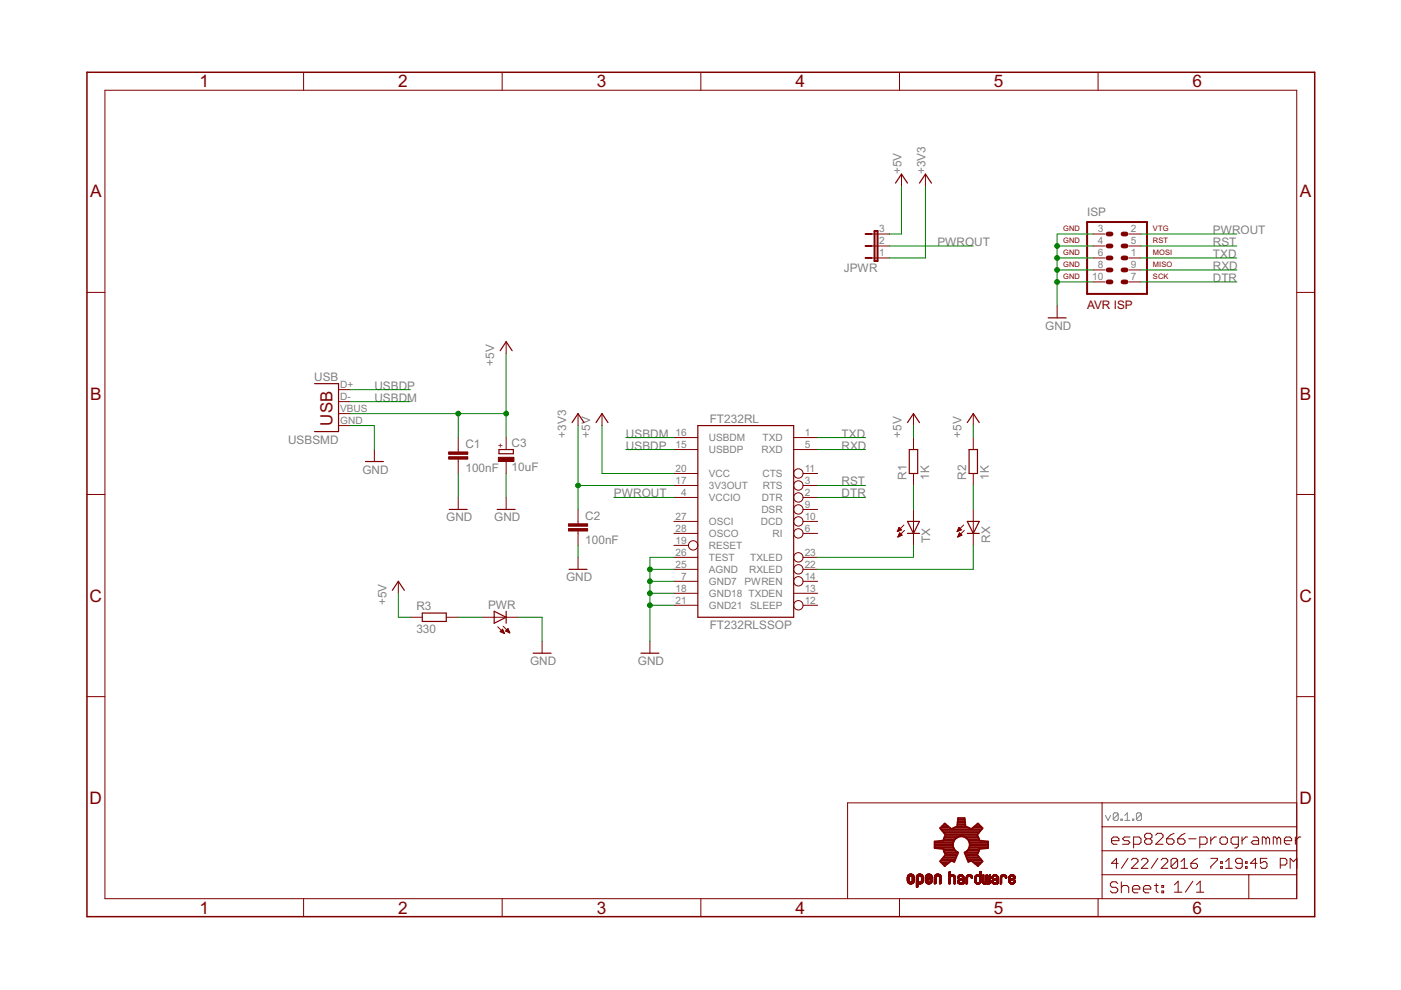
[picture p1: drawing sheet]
<svg xmlns="http://www.w3.org/2000/svg" width="297mm" height="210mm" viewBox="0 0 297 210" stroke-linecap="round" stroke-linejoin="round" font-family="sans-serif">
<path d="M234.4 172.9l.5 1 .6-1M237.1 172.6l-.3-.3h-.5l-.3 .3v1.1M237.1 172.6v1.1l-.3 .2h-.5l-.3-.2M237.1 172.6l-1.1 1.1M237.7 173.7h.2v.2h-.2zM238.5 173.9h1M238.5 172.9l.5-.6v1.6M240.1 173.7h.3v.2h-.3zM242 172.6l-.3-.3h-.5l-.3 .3v1.1M242 172.6v1.1l-.3 .2h-.5l-.3-.2M242 172.6l-1.1 1.1" fill="none" stroke="#808080" stroke-width=".21"/>
<g fill="none" stroke="#800000" stroke-width=".25">
<path d="M189.9 38.8l1.2-1.9 1.3 1.9M194.9 38.8l1.3-1.9 1.3 1.9M106 74.4l1.3-1.9 1.3 1.9M222.2 67.4h3.8M66.7 81.3h5.1v10.2h-5.1M77.5 97.9h3.8M105.8 95.3h3v.9h-3zM121.3 89.6l1.3-1.9 1.2 1.9M126.4 89.6l1.2-1.9 1.3 1.9M148 90.2h20.3v40.7h-20.3zM192.4 89.6l1.3-1.9 1.2 1.9M192.8 95.3h1.8v5.1h-1.8z"/>
<path d="M205.1 89.6l1.3-1.9 1.2 1.9M205.5 95.3h1.7v5.1h-1.7zM95.2 108h3.9M105.4 108h3.8M192.4 110.6h2.5l-1.2 2.5zM192.4 113.1h2.5M205.1 113.1h2.5M205.1 110.6h2.5l-1.2 2.5zM83.2 125.2l1.3-1.9 1.2 1.9M89.5 130h5.1v1.8h-5.1zM104.8 129.6l2.5 1.3-2.5 1.2zM107.3 129.6v2.5"/>
<path d="M113 138.5h3.8M120.6 120.7h3.9M135.9 138.5h3.8"/>
</g>
<g fill="none" stroke="#800000" stroke-width=".21">
<path d="M22.2 19.1h252.7v171.4h-252.7zM64.4 15.3v3.8M106.5 15.3v3.8M148.6 15.3v3.8M190.7 15.3v3.8M232.8 15.3v3.8M191.1 36.9v2.6M196.2 36.9v2.6M184.8 54.7h3.8M184.8 49.6h3.8M184.8 52.2h3.8M231.8 59.8h2.5"/>
<path d="M231.8 57.2h2.5M231.8 54.7h2.5M231.8 49.6h2.5M231.8 52.2h2.5M239.4 59.8h2.5M239.4 57.2h2.5M239.4 54.7h2.5M239.4 49.6h2.5M239.4 52.2h2.5M18.4 62h3.8M107.3 72.5v2.5M224.1 64.9v2.5"/>
<path d="M274.9 62h3.8M71.8 82.6h2.5M71.8 85.2h2.5M71.8 87.7h2.5M71.8 90.2h2.5M79.4 95.3v2.6M97.2 92.8v3M97.2 97.3v3.1M107.3 92.8v2.5M107.3 97.9v2.5M122.6 87.7v2.5M127.6 87.7v2.5"/>
<path d="M142.9 92.8h5.1M142.9 95.3h5.1M168.3 92.8h5.1M168.3 95.3h5.1M193.7 87.7v2.5M193.7 92.8v2.5M206.4 87.7v2.5M206.4 92.8v2.5M18.4 104.8h3.8M97.2 105.5v2.5M107.3 105.5v2.5M122.6 108v3.1"/>
<path d="M122.6 112.6v3M122.6 118.2v2.5M142.9 115.6h3.1M142.9 110.6h5.1M142.9 113.1h5.1M142.9 102.9h5.1M142.9 105.5h5.1M142.9 118.2h5.1M142.9 100.4h5.1M170.2 110.6h3.2M170.2 113.1h3.2M170.2 108h3.2"/>
<path d="M170.2 102.9h3.2M170.2 105.5h3.2M170.2 118.2h3.2M170.2 100.4h3.2M190.2 112.7h.1M190.3 112.6h.3M190.4 112.5h.4M190.4 112.3h.7M190.4 113.8h.1M190.4 113.7h.4M190.5 112.2h.5M190.5 112.1h.4"/>
<path d="M190.5 113.5h.6M190.5 113.4h.7M190.6 112h.2M190.6 111.8h.1M190.6 113.3h.5M190.6 111.8l-.4 .9M190.6 111.8l.5 .5M190.6 113.2h.4M190.7 113.1h.1M190.8 113l.5 .5-.9 .4zM191.1 112.3l-.9 .4M191.6 111.3l-1.4 1.4"/>
<path d="M191.8 112.5l-1.4 1.4M193.7 100.4v2.5M193.7 108v7.6M202.9 112.7h.1M203 112.6h.2M203.1 112.5h.4M203.1 112.3h.7M203.1 113.8h.1M203.1 113.7h.4M203.2 112.2h.5M203.2 112.1h.4M203.2 113.5h.6"/>
<path d="M203.2 112h.3M203.2 113.4h.7M203.3 111.8h.1M203.3 113.3h.5M203.3 111.8l-.4 .9M203.3 111.8l.5 .5M203.3 113.2h.4M203.4 113.1h.1M203.4 113l.5 .5-.8 .4zM203.8 112.3l-.9 .4M204.3 111.3l-1.4 1.4M204.4 112.5l-1.3 1.4"/>
<path d="M206.4 100.4v2.5M206.4 108v7.6M274.9 104.8h3.8M84.5 123.3v2.5M87 130.9h2.5M94.6 130.9h2.6M102.2 130.9h7.7M105.5 132.9l1.4 1.4M106 133.9l.9 .4M106.1 133.9h.7M106.2 133.8h.5M106.3 133.7h.4"/>
<path d="M106.4 134h.4M106.4 133.6h.2M106.5 133.4h.1M106.6 133.4l-.6 .5M106.6 133.4l.3 .9M106.6 134.2h.3M106.7 132.8l1.4 1.4M106.9 134.3h.1M107.2 133.8h.7M107.3 133.7h.6M107.4 133.6h.4M107.5 133.9h.5"/>
<path d="M107.5 133.4h.3M107.7 133.3h.1M107.7 133.3l-.5 .5 .9 .4M107.7 133.3l.4 .9M107.8 134h.2M108.1 134.2h.1M114.9 136v2.5M137.8 136v2.5M142.9 123.3h5.1M142.9 125.8h5.1M142.9 128.3h5.1M142.9 120.7h5.1"/>
<path d="M168.3 125.8h5.1M170.2 123.3h3.2M170.2 128.3h3.2M170.2 120.7h3.2M18.4 147.7h3.8M274.9 147.7h3.8M233.7 170.2v20.3M233.7 175.3h41.2M235.7 178.2h1.5v-.4l-.4-.3h-.7l-.4 .3v.8l.4 .4h.7M239.6 177.5h-1.2l-.4 .3 .4 .4h.8l.4 .4-.4 .4h-1.2M240.3 179h1.2l.4-.4v-.8l-.4-.3h-1.2v2.3M243.1 177.8l-.4 .4v.4l.4 .4h.8l.3-.4v-.4l-.3-.4"/>
<path d="M243.1 177.8l-.4-.3v-.4l.4-.4h.8l.3 .4v.4l-.3 .3M243.1 177.8h.8M245 177.1l.4-.4h.8l.4 .4v.4l-1.6 1.5h1.6M247.4 177.8h1.1l.4 .4v.4l-.4 .4h-.7l-.4-.4zM248.9 176.7l-.8 .4-.7 .7M249.7 177.8h1.2l.3 .4v.4l-.3 .4h-.8l-.4-.4zM251.2 176.7l-.7 .4-.8 .7M252 177.8h1.6M254.4 179h1.1l.4-.4v-.8l-.4-.3h-1.1v2.3M256.7 177.5v1.5M257.9 177.5h-.4l-.8 .7M258.7 177.8l.4-.3h.7l.4 .3v.8l-.4 .4h-.7l-.4-.4z"/>
<path d="M262.6 179h-1.2l-.4-.4v-.8l.4-.3h1.2v1.9l-.4 .4h-.4M263.3 177.5v1.5M264.5 177.5h-.4l-.8 .7M265.7 177.5h.8l.3 .3v1.2h-1.1l-.4-.4 .4-.4h1.1M268.4 177.8l-.4-.3h-.4v1.5M268.4 177.8v1.2M268.4 177.8l.4-.3 .4 .3v1.2M270.7 177.8l-.3-.3h-.4v1.5M270.7 177.8v1.2M270.7 177.8l.4-.3 .4 .3v1.2M272.3 178.2h1.6v-.4l-.4-.3h-.8l-.4 .3v.8l.4 .4h.8M274.6 177.5v1.5"/>
<path d="M274.9 170.2h-95.2v20.3M275.8 177.5h-.4l-.8 .7M64.4 190.5v3.9M106.5 190.5v3.9M148.6 190.5v3.9M190.7 190.5v3.9M192.4 186.7h.3M192.4 186.6h.3M192.4 186.5h.3M192.4 186.4h.3M192.4 186.3h.3M192.4 186.2h.3"/>
<path d="M192.4 186.1h.3M192.4 186h.3M192.4 186.9l.5 .1M192.4 186.9h.4M192.4 186.8l.4 .1M192.4 186.8h.4M192.4 185.9h.4M192.4 187h.6M192.4 187h1.4M192.4 185.7h1.3M192.5 185.6h1.2M192.5 187.1h1.2"/>
<path d="M192.6 187.2h1.1M192.6 187.2h1M192.6 185.5h1M192.7 187.3h.8M192.7 185.4h.8M192.7 185.4h.7M192.8 186h-.4M192.8 185.8h-.4M192.9 187.4h.4M192.9 185.8h-.5M193 185.3h.3M193 185.7h-.6"/>
<path d="M193.2 185.7h.6M193.3 185.8h.5M193.3 187h.5M193.4 186.9h.4M193.4 185.8h.4M193.4 185.9h.4M193.4 186.8h.4M193.4 186.7h.4M193.4 186.6h.4M193.4 186.5h.4M193.4 186.4h.4M193.4 186.3h.4"/>
<path d="M193.4 186.2h.4M193.4 186.1h.4M193.4 186h.4M193.7 187.1h-1.2M193.8 187h-.6M193.8 186.8h-.4M194.3 186.9l.5 .1M194.3 188.1h.1M194.3 187.7h.4M194.3 188h.3M194.3 187.9h.4M194.3 187.8h.4"/>
<path d="M194.3 187.6h.4M194.3 187.5h.4M194.3 187.4h.4M194.3 187.1h1.3M194.3 187h1.4M194.3 187h.6M194.3 186.9h.4M194.3 186.8l.4 .1M194.3 186.8h.4M194.3 186.7h.4M194.3 186.6h.4M194.3 186.5h.4"/>
<path d="M194.3 186.4h.4M194.3 186.3h.4M194.3 186.2h.4M194.3 186.1h.4M194.3 186h.4M194.3 185.9h.4M194.4 185.7h.5M194.4 185.7h1.3M194.4 185.6h1.2M194.5 185.5h1M194.6 188l-.3 .1M194.6 185.4h.8"/>
<path d="M194.7 187.9l-.4 .1M194.7 185.4h.6M194.7 185.9h-.4M194.8 185.8h-.5M194.8 187.4h.4M194.9 185.3h.3M195.1 185.7h.6M195.2 187h.5M195.2 185.8h.5M195.3 185.8h.4M195.3 186.9h.4M195.3 185.9h.4"/>
<path d="M195.3 186.8h.4M195.3 186h.4M195.4 186.7h.3M195.4 186.6h.3M195.4 186.5h.3M195.4 186.4h.3M195.4 186.3h.3M195.4 186.2h.3M195.4 186.1h.3M195.4 186h.3M195.4 187.3l-1.1 .1M195.4 187.3h-1.1"/>
<path d="M195.5 187.2l-1.2 .1M195.6 187.2h-1.3M195.6 187.1l-1.3 .1M195.7 186.9l-.5 .1M195.7 186.8l-.4 .1M196.2 186.8l.4 .1M196.2 186.8h.4M196.2 186.2l1.4 .1M196.2 186.2h.4M196.2 186.1h.4M196.2 186h.4M196.2 185.9h.4"/>
<path d="M196.2 186.9l.5 .1M196.2 187h.6M196.2 186.9h.4M196.3 187h1.3M196.3 187.1h1.2M196.3 185.7h1.3M196.3 185.6h1.2M196.4 185.5h1.1M196.4 187.2h1M196.4 185.5h1M196.5 187.3h.8M196.5 185.4h.8"/>
<path d="M196.6 185.4h.7M196.6 186h-.4M196.6 186.7h-.4M196.6 185.9h-.4M196.7 185.8h-.5M196.7 186.7h-.5M196.7 186.2h.9M196.7 187.4h.4M196.8 185.8h-.6M196.8 185.3h.3M196.8 185.7h-.5M196.8 186.2h.8"/>
<path d="M196.9 186.6h-.7M197 186.1h.6M197 185.7h.6M197.1 186.5h-.9M197.1 186.1h.5M197.1 185.8h.5M197.1 187h.5M197.2 185.8h.4M197.2 186.5h-1M197.2 186h.4M197.2 185.9h.4M197.2 186.8h.4"/>
<path d="M197.3 186.7h.3M197.3 186.6h.3M197.3 186.4h-1.1M197.4 186.6h.2M197.4 186.4h-1.2M197.5 187.2h-1.1M197.5 186.5h.1M197.5 186.3h-1.3M197.6 187h-.5M197.6 186.9h-.4M198.1 186.9h.4M198.1 187.2h.4"/>
<path d="M198.1 187.1h.4M198.1 187h.4M198.1 186.8h.4M198.1 186.7h.4M198.1 186.6h.4M198.1 186.5h.4M198.1 186.4h.4M198.1 186.3h.4M198.1 186.2h.4M198.1 186.1h.4M198.1 186h.4M198.1 185.9h.4"/>
<path d="M198.1 185.8h.5M198.1 187.4h.1M198.2 185.7h.5M198.2 185.7h1.3M198.2 185.6h1.3M198.2 185.6h1.2M198.3 185.5h1.1M198.4 185.5h.9M198.4 187.3l-.3 .1M198.4 185.4h.8M198.5 187.3h-.4M198.5 185.4h.7"/>
<path d="M198.5 185.9h-.4M198.7 185.8h-.6M198.7 185.3h.3M198.9 185.7h.6M199 185.8h.5M199.1 185.8h.5M199.1 185.9h.5M199.2 185.9h.4M199.2 186.9h.4M199.2 187.2h.4M199.2 187.1h.4M199.2 187h.4"/>
<path d="M199.2 186.8h.4M199.2 186.7h.4M199.2 186.6h.4M199.2 186.5h.4M199.2 186.4h.4M199.2 186.3h.4M199.2 186.2h.4M199.2 186.1h.4M199.2 186h.4M199.2 187.4h.1M199.5 187.3l-.3 .1M199.5 187.3h-.3"/>
<path d="M199.6 187.2l-.4 .1M201.2 187.4h.2M201.2 184.9h.3M201.2 185.4h.3M201.2 186.9h.3M201.2 187.3h.3M201.2 187.2h.3M201.2 187.1h.3M201.2 187h.3M201.2 186.8h.3M201.2 186.7h.3M201.2 186.6h.3"/>
<path d="M201.2 186.5h.3M201.2 186.4h.3M201.2 186.3h.3M201.2 186.2h.3M201.2 186.1h.3M201.2 186h.3M201.2 185.9h.3M201.2 185.7h1.2M201.2 185.6h1.2M201.2 185.5l1.1 .1M201.2 185.5h1M201.2 185.3h.3"/>
<path d="M201.2 185.2h.3M201.2 185.1h.3M201.2 185h.3M201.3 184.8h.2M201.4 184.8h.1M201.5 187.3l-.3 .1M201.5 187.2l-.3 .1M201.5 186.1h-.3M201.6 185.9h-.4M201.7 185.5h.5M201.7 185.8h-.5M201.8 185.8h-.6"/>
<path d="M202 185.8h.5M202.1 185.8h.4M202.2 185.9h.3M202.2 185.9h.4M202.2 186h.4M202.3 186.1h.3M202.3 186h.3M202.3 186.9h.3M202.3 187.3h.3M202.3 187.2h.3M202.3 187.1h.3M202.3 187h.3"/>
<path d="M202.3 186.8h.3M202.3 186.7h.3M202.3 186.6h.3M202.3 186.5h.3M202.3 186.4h.3M202.3 186.3h.3M202.3 186.2h.3M202.3 187.5h.1M202.4 187.4h-.1M202.5 185.7h-1.3M202.6 187.3l-.3 .1M203 186.9l.3 .1"/>
<path d="M203 187h.3M203 186.1h.3M203.1 187.1h.3M203.1 187h.3M203.1 186.2h.1M203.1 185.9h.3M203.1 187.1l.8 .1M203.1 187.2h.8M203.1 186.6h.7M203.2 187.3h.7M203.2 185.7h1.1M203.2 185.6h1"/>
<path d="M203.3 186.5h1.1M203.3 186.2h-.3M203.3 185.6h.9M203.3 186.1l-.3 .1M203.3 186.9h-.3M203.3 186l-.2 .1M203.4 187.4h.5M203.4 186.8l-.4 .1M203.4 186h-.3M203.4 185.5h.7M203.4 186.8h-.3M203.4 186.4h1"/>
<path d="M203.4 187.5h.5M203.4 185.9h-.3M203.5 185.5h.5M203.5 185.8h-.4M203.5 186.7l-.4 .1M203.6 186.4h.8M203.6 186.7h-.5M203.6 187.5h.1M203.6 185.8h-.5M203.6 186.3h.8M203.8 186.6h-.7M203.8 186.3h.6"/>
<path d="M203.8 185.8h.5M203.9 186.2h.5M203.9 185.8h.4M204 186.5h-.8M204 185.9h.4M204 186.2h.4M204.1 186.5h.3M204.1 186h.3M204.1 185.9h.3M204.1 186.9h.3M204.1 187.4h.2M204.1 187.3h.3"/>
<path d="M204.1 187.2h.3M204.1 187.1h.3M204.1 187h.3M204.1 186.8h.3M204.1 186.7h.3M204.1 186.6h.3M204.1 186.1h.3M204.3 185.7h-1.1M204.4 187.3l-.3 .1M204.9 186.9h.2M204.9 187.3h.2M204.9 187.2h.2"/>
<path d="M204.9 187.1h.2M204.9 187h.2M204.9 186.8h.2M204.9 186.7h.2M204.9 186.6h.2M204.9 186.5h.2M204.9 186.4h.2M204.9 186.3h.2M204.9 186.2h.2M204.9 186.1h.2M204.9 186h.2M204.9 185.9h.3"/>
<path d="M204.9 187.5h.1M205 185.7h1.1M205 187.4h-.1M205 185.6h1M205.1 185.6h.9M205.1 187.3l-.2 .1M205.2 186h-.3M205.2 185.5h.7M205.2 185.9h-.3M205.3 185.5h.5M205.3 185.8h-.4M205.4 185.8h-.5"/>
<path d="M205.6 185.8h.5M205.8 185.8h.4M205.8 185.9h.4M205.9 186h.3M205.9 185.9h.3M205.9 186l.3 .1M205.9 186.2h.2M205.9 186.1h.3M206.1 185.7h-1.1M206.2 186.1l-.3 .1M206.6 186.8h.3M206.6 186.7h.3"/>
<path d="M206.6 186.6h.3M206.6 186.5h.3M206.6 186.4h.3M206.6 186.3h.3M206.6 186.2h.3M206.6 186.1h.3M206.7 186.8h.2M206.7 186.1h.2M206.7 186.9l.3 .1M206.7 186.9h.2M206.7 187l.4 .1M206.7 187h.3"/>
<path d="M206.7 187.1h.4M206.7 187.1l1.2 .1M206.8 187.2h1.1M206.8 185.7h1.2M206.9 185.6h1.1M206.9 187.3h.9M207 186h-.3M207 185.5h1M207 185.9h-.3M207.1 187.4h.5M207.1 185.9h-.4M207.1 185.5h.5"/>
<path d="M207.1 187.5h.4M207.1 185.8h-.4M207.2 185.8h-.5M207.3 187.5h.1M207.4 185.8h.6M207.6 185.8h.4M207.6 187.1h.4M207.6 185.9h.4M207.7 187h.3M207.7 185.9h.3M207.7 185.4h.3M207.7 186.9h.3"/>
<path d="M207.7 186.8h.3M207.7 186.7h.3M207.7 186.6h.3M207.7 186.5h.3M207.7 186.4h.3M207.7 186.3h.3M207.7 186.2h.3M207.7 186.1h.3M207.7 186h.3M207.7 185.3h.3M207.7 185.2h.3M207.7 185.1h.3"/>
<path d="M207.7 185h.3M207.7 184.9h.3M207.8 184.8h.2M207.9 184.8h.1M208 187.1h-.5M208 187h-.4M208 185.7h-1.2M208.3 186.9l.3 .1M208.3 186.9h.3M208.3 186.8h.3M208.3 186.7h.3M208.3 186.6h.3"/>
<path d="M208.3 186.5h.3M208.3 186.4h.3M208.3 186.3h.3M208.3 186.2h.3M208.3 186.1h.3M208.3 186h.3M208.3 185.9h.3M208.3 185.8h.3M208.3 185.7h.3M208.3 185.6h.3M208.3 187.1l1.7 .1M208.3 187.1h.4"/>
<path d="M208.3 187h.3M208.3 187.2h1.6M208.4 187.2h1.5M208.4 185.5h.2M208.4 187.3h1.5M208.4 187.3h1.4M208.5 185.5h.1M208.5 187.4h.5M208.6 187.5h.4M208.8 187.5h.1M208.9 187.1h.5M209 186.9h.3"/>
<path d="M209 187l.3 .1M209 187h.3M209 186.8h.3M209 186.7h.3M209 186.6h.3M209 186.5h.3M209 186.4h.3M209 186.3h.3M209 186.2h.3M209 186.1h.3M209 186h.3M209 185.9h.3"/>
<path d="M209 185.8h.3M209 185.7h.3M209 185.6h.3M209.1 185.5h.2M209.2 185.5h.1M209.2 187.4h.5M209.3 187.5h.4M209.7 187.1h.3M209.7 187h.3M209.7 186.9h.3M209.7 186.8h.3M209.7 186.7h.3"/>
<path d="M209.7 186.6h.3M209.7 186.5h.3M209.7 186.4h.3M209.7 186.3h.3M209.7 186.2h.3M209.7 186.1h.3M209.7 186h.3M209.7 185.9h.3M209.7 185.8h.3M209.7 185.7h.3M209.7 185.6h.3M209.8 185.5h.2"/>
<path d="M209.9 185.5h.1M210 187.1h-.4M210.3 186.9h.3M210.3 187h.3M210.3 187.1h.4M210.3 186.2h.1M210.3 186.1h.3M210.3 186h.3M210.3 187.1l.8 .1M210.4 187.2h.7M210.4 187.2h.8M210.4 187.3h.8"/>
<path d="M210.4 185.7h1.1M210.5 187.3h.7M210.5 186.2h-.2M210.5 185.6h1M210.5 186.1l-.2 .1M210.5 185.6h.9M210.6 186l-.3 .1M210.6 187.4h.6M210.6 186.8h-.3M210.6 185.9h-.3M210.6 185.5h.7M210.7 186.8h-.4"/>
<path d="M210.7 186.4h.9M210.7 185.9h-.4M210.7 187.5h.4M210.7 185.5h.5M210.7 185.8h-.3M210.8 186.7l-.5 .1M210.8 186.4h.8M210.8 186.7h-.5M210.9 185.8h-.5M210.9 186.3h.7M211 186.6h-.6M211 185.8h.6"/>
<path d="M211.1 186.3h.5M211.1 186.6h-.7M211.1 186.2h.5M211.2 185.8h.4M211.2 186.5h-.8M211.3 185.9h.3M211.3 186.2h.3M211.3 186h.3M211.3 186.9h.3M211.3 187.4h.2M211.3 187.2h.3M211.3 187.1h.3"/>
<path d="M211.3 187h.3M211.3 186.8h.3M211.3 186.7h.3M211.3 186.6h.3M211.3 186.5h.3M211.3 186.1h.3M211.4 187.5h.1M211.5 185.7h-1.1M211.6 187.3l-.3 .1M211.6 187.3h-.3M211.6 186.5h-1.1M212.1 186.9h.3"/>
<path d="M212.1 187.4h.1M212.1 187.3h.3M212.1 187.2h.3M212.1 187.1h.3M212.1 187h.3M212.1 186.8h.3M212.1 186.7h.3M212.1 186.6h.3M212.1 186.5h.3M212.1 186.4h.3M212.1 186.3h.3M212.1 186.2h.3"/>
<path d="M212.1 186.1h.3M212.1 186h.3M212.1 185.9h.3M212.1 187.5h.1M212.2 185.7h1.2M212.2 185.7h1.1M212.3 185.6h1M212.3 185.6h.9M212.4 187.3l-.3 .1M212.4 186h-.3M212.4 185.5h.7M212.5 185.5h.5"/>
<path d="M212.5 185.9h-.4M212.5 185.8h-.4M212.7 185.8h-.5M212.9 185.8h.5M213 185.8h.4M213.1 185.9h.3M213.1 186h.3M213.1 186.1h.3M213.4 186.2h-.2M213.4 186.1l-.2 .1M213.9 186.9l.3 .1M213.9 186.9h.3"/>
<path d="M213.9 186.8h.3M213.9 186.4h1.2M213.9 186.4h.3M213.9 186.3h.3M213.9 186.2h.3M213.9 186.1h.3M213.9 186h.3M213.9 187h.4M214 187.1h.4M214 187.1l1.2 .1M214 185.7h1.2M214 187.2h1.1"/>
<path d="M214.1 187.2h1M214.1 185.7h1M214.1 185.6h1M214.1 187.3h.9M214.1 185.6h.9M214.2 187.3h.8M214.2 185.5h.7M214.2 186.8h-.3M214.2 185.9h-.3M214.3 187.4h.6M214.3 185.9h-.4M214.3 185.5h.5"/>
<path d="M214.3 186.7l-.4 .1M214.3 185.8h-.3M214.4 187.5h.4M214.4 186.7h-.5M214.5 185.8h-.5M214.5 187.5h.1M214.6 186.6h-.7M214.6 186.3h.7M214.7 186.6h-.8M214.7 186.2h.6M214.7 185.8h.5M214.8 186.5h-.9"/>
<path d="M214.8 186.2h.5M214.8 185.8h.4M214.9 185.9h.3M214.9 187h.3M214.9 186.5h-1M214.9 186.1h.4M214.9 186h.3M215 186.9h.3M215 186h.3M215 186.8h.3M215 186.7h.3M215.1 186.7h.2"/>
<path d="M215.2 186.4h-.8M215.2 187.1h-.4M215.2 187l-.4 .1M215.2 186.3h-.7M215.3 186.9h-.3M232.8 190.5v3.9M233.7 185.5h41.2M233.7 180.4h41.2M237 187.3l-.4-.3h-.8l-.4 .3v.4l.4 .4h.8l.4 .4v.4l-.4 .4h-.8l-.4-.4M237.1 183h-1.5l1.1-1v2.1M237.7 187v2.3M237.7 188.1l.4-.4h.8l.4 .4v1.2"/>
<path d="M239.2 182l-1.4 2.1M239.9 182.4l.3-.4h.7l.4 .4v.3l-1.4 1.4h1.4M240.1 188.5h1.6v-.4l-.4-.4h-.8l-.4 .4v.8l.4 .4h.8M242 182.4l.3-.4h.7l.4 .4v.3l-1.4 1.4h1.4M242.4 188.5h1.6v-.4l-.4-.4h-.8l-.4 .4v.8l.4 .4h.8M244.8 187.7h.8M245.2 187.3v1.6l.4 .4M245.5 182l-1.4 2.1M246.2 182.4l.3-.4h.7l.4 .4v.3l-1.4 1.4h1.4M246.3 187.7h.4v.4h-.4zM246.3 188.9h.4v.4h-.4zM249 187.6l.8-.8v2.4"/>
<path d="M249 189.2h1.6M249.7 182.4v1.3l-.4 .4h-.7l-.3-.4M249.7 182.4l-.4-.4h-.7l-.3 .4v1.3M249.7 182.4l-1.4 1.3M250.4 184.1h1.4M250.4 182.7l.7-.7v2.1M252.5 183h1.1l.3 .4v.3l-.3 .4h-.8l-.3-.4zM252.9 186.8l-1.6 2.4M253.7 189.2h1.5M253.7 187.6l.8-.8v2.4M253.9 182l-.7 .4-.7 .6M256.7 182h1.4v.4l-1.4 1.3v.4"/>
<path d="M258.8 182.7h.4v.3h-.4zM258.8 183.7h.4v.4h-.4zM259.9 184.1h1.4M259.9 182.7l.7-.7v2.1M263.4 183h-1.1l-.3-.3v-.3l.3-.4h.7l.4 .4v1.3l-.4 .4h-.7l-.3-.4M264.1 182.7h.3v.3h-.3zM264.1 183.7h.3v.4h-.3zM264.8 185.5v5M266.5 183h-1.4l1.1-1v2.1M268.6 182h-1.4v1l.7-.3h.4l.3 .3v.7l-.3 .4h-.7l-.4-.4M271.4 183.4h1.1l.3-.4v-.6l-.3-.4h-1.1v2.1M275 182l-.8 .7-.7-.7v2.1"/>
<circle cx="147" cy="115.6" r=".99"/>
<circle cx="169.3" cy="113.1" r=".99"/>
<circle cx="169.3" cy="118.2" r=".99"/>
<circle cx="169.3" cy="108" r=".99"/>
<circle cx="169.3" cy="110.6" r=".99"/>
<circle cx="169.3" cy="100.4" r=".99"/>
<circle cx="169.3" cy="102.9" r=".99"/>
<circle cx="169.3" cy="105.5" r=".99"/>
<circle cx="169.3" cy="123.3" r=".99"/>
<circle cx="169.3" cy="120.7" r=".99"/>
<circle cx="169.3" cy="128.3" r=".99"/>
</g>
<path d="M18.4 15.3h260.3v179.1h-260.3z" fill="none" stroke="#800000" stroke-width=".32"/>
<path d="M183.5 49.6h1.3M183.5 52.2h1.3M183.5 54.7h1.3M185.4 49h.7v6.3h-.7zM230.5 47.1h12.7v15.2h-12.7z" fill="none" stroke="#800000" stroke-width=".42"/>
<path d="M234.9 49.6h.7M234.9 52.2h.7M234.9 54.7h.7M234.9 57.2h.7M234.9 59.8h.7M238.1 49.6h.6M238.1 52.2h.6M238.1 54.7h.6M238.1 57.2h.6M238.1 59.8h.6" fill="none" stroke="#800000" stroke-width="1"/>
<g fill="none" stroke="#800000" stroke-width=".38">
<path d="M198.2 179.7h3.9M198.2 179.3h3.9M198.2 179h3.9M198.2 178.6h3.9M199.4 178.3h2.8M199.4 175.5h2M199.5 175.9h8.6M199.8 175.2h1.2M199.8 176.2h8M200.1 177.9h2.4M200.1 176.6h7.5M200.1 174.8h.4"/>
<path d="M200.2 177.6h2.7M200.4 177.2h6.9M200.4 176.9h6.9M202.3 175.5h3M202.9 175.2h1.8M203 174.8h1.7M203 174.5h1.6M203.1 174.1h1.5M203.1 173.8h1.5M204.7 177.6h2.7M205.2 177.9h2.4M205.4 178.3a1.77 1.77 0 0 1-.9 2.5l.8 2 .6-.3 1.4 1.1 1-1-1.1-1.4 .4-1.2 1.9-.2v-1.4l-1.9-.2-.4-1.2 1.1-1.4-1-1-1.4 1.2-1.2-.5-.2-1.9h-1.4l-.2 1.9-1.2 .5-1.4-1.2-1 1 1.2 1.4-.5 1.2-1.8 .2v1.4l1.8 .2 .5 1.2-1.2 1.4 1 1 1.4-1.1 .6 .3 .8-2-.5-.4-.5-.7"/>
<path d="M205.4 178.3a1.78 1.78 0 0 0-2.3-.8 1.78 1.78 0 0 0-1 2.2M205.4 178.3h2.8M205.5 179.7h4M205.5 178.6h4M205.6 179.3h3.9M205.6 179h3.9M206.2 175.5h2M206.7 175.2h1.2M207.1 174.8h.4M199.5 182.5h2.2M199.5 182.8h1.8M199.7 182.1h2.9"/>
<path d="M199.9 183.2h1M200 180h2.3M200 181.8h2.7M200.1 180.4h2.5M200.2 183.5h.2M200.3 180.7h2.8M200.3 181.4h2.6M200.4 181.1h2.6M201.8 182.5h.6M204.6 180.7h2.8M204.6 181.1h2.6M204.8 181.4h2.5"/>
<path d="M204.9 181.8h2.7M205.1 182.1h2.8M205.1 180.4h2.4M205.2 182.5h.6M205.4 180h2.2M206 182.5h2.2M206.4 182.8h1.7M206.8 183.2h1M207.2 183.5h.2"/>
</g>
<g fill="#800000" stroke="#800000" stroke-width=".21">
<path d="M95.1 96.8h4.1v.5h-4.1z"/>
<path d="M95.1 95.8h4.1v.5h-4.1z"/>
<path d="M120.5 112.1h4.1v.5h-4.1z"/>
<path d="M120.5 111.1h4.1v.5h-4.1z"/>
<path d="M105.7 97h3.3v.9h-3.3z"/>
</g>
<g fill="none" stroke="#008000" stroke-width=".21">
<path d="M191.1 39.5v10.1h-2.5M196.2 39.5v15.2h-7.6M188.6 52.2h17.8M224.1 59.8h7.7M224.1 57.2h7.7M224.1 54.7h7.7M224.1 52.2h7.7M231.8 49.6h-7.7v15.3M241.9 59.8h20.3M241.9 57.2h20.3M241.9 54.7h20.3M241.9 52.2h20.3"/>
<path d="M241.9 49.6h20.3M107.3 75v17.8M74.3 90.2h5.1v5.1M74.3 87.7h33M74.3 85.2h12.7M74.3 82.6h12.7M97.2 87.7v5.1M122.6 90.2v17.8M127.6 90.2v10.2h15.3M132.7 92.8h10.2M132.7 95.3h10.2M173.4 92.8h10.1"/>
<path d="M173.4 95.3h10.1M193.7 90.2v2.6M206.4 90.2v2.6M97.2 100.4v5.1M107.3 100.4v5.1M122.6 115.6v2.6M122.6 102.9h20.3M130.2 105.5h12.7M142.9 118.2h-5.1v17.8M173.4 102.9h10.1M173.4 105.5h10.1M193.7 115.6v2.6h-20.3"/>
<path d="M193.7 102.9v5.1M206.4 115.6v5.1h-33M206.4 102.9v5.1M84.5 125.8v5.1h2.5M97.2 130.9h5M109.9 130.9h5v5.1M137.8 128.3h5.1M137.8 125.8h5.1M137.8 123.3h5.1M137.8 120.7h5.1"/>
</g>
<g fill="#008000" stroke="#008000" stroke-width=".21">
<circle cx="224.1" cy="59.8" r=".51"/>
<circle cx="224.1" cy="57.2" r=".51"/>
<circle cx="224.1" cy="54.7" r=".51"/>
<circle cx="224.1" cy="52.2" r=".51"/>
<circle cx="137.8" cy="128.3" r=".51"/>
<circle cx="137.8" cy="125.8" r=".51"/>
<circle cx="137.8" cy="123.3" r=".51"/>
<circle cx="137.8" cy="120.7" r=".51"/>
<circle cx="97.2" cy="87.7" r=".51"/>
<circle cx="107.3" cy="87.7" r=".51"/>
<circle cx="122.6" cy="102.9" r=".51"/>
</g>
<g font-size="4.1" fill="#800000">
<text x="42.3" y="18.5">1</text>
<text x="84.4" y="18.5">2</text>
<text x="126.5" y="18.5">3</text>
<text x="168.6" y="18.5">4</text>
<text x="210.7" y="18.5">5</text>
<text x="252.9" y="18.5">6</text>
<text x="19.1" y="41.9">A</text>
<text x="275.6" y="41.9">A</text>
<text x="19.1" y="84.7">B</text>
<text x="275.6" y="84.7">B</text>
<text x="19" y="127.6">C</text>
<text x="275.5" y="127.6">C</text>
<text x="19" y="170.4">D</text>
<text x="275.5" y="170.4">D</text>
<text x="42.3" y="193.7">1</text>
<text x="84.4" y="193.7">2</text>
<text x="126.5" y="193.7">3</text>
<text x="168.6" y="193.7">4</text>
<text x="210.7" y="193.7">5</text>
<text x="252.9" y="193.7">6</text>
</g>
<text font-size="4" fill="#800000" x="70.5" y="90.2" transform="rotate(-90 70.5 90.2)">USB</text>
<g font-size="2.8" fill="#808080">
<text x="191.1" y="36.9" transform="rotate(-90 191.1 36.9)">+5V</text>
<text x="196.2" y="36.9" transform="rotate(-90 196.2 36.9)">+3V3</text>
<text x="230.5" y="45.8">ISP</text>
<text x="198.7" y="52.1">PWROUT</text>
<text x="257.2" y="52.1">RST</text>
<text x="257.2" y="49.6">PWROUT</text>
<text x="178.9" y="57.7">JPWR</text>
<text x="257.2" y="54.7">TXD</text>
<text x="257.2" y="57.2">RXD</text>
<text x="257.2" y="59.8">DTR</text>
<text x="221.6" y="69.9">GND</text>
<text x="104.8" y="77.5" transform="rotate(-90 104.8 77.5)">+5V</text>
<text x="66.6" y="80.7">USB</text>
<text x="79.4" y="82.6">USBDP</text>
<text x="79.4" y="85.2">USBDM</text>
<text x="150.5" y="89.7">FT232RL</text>
<text x="61.1" y="94">USBSMD</text>
<text x="98.7" y="94.9">C1</text>
<text x="108.5" y="94.8">C3</text>
<text x="120" y="92.8" transform="rotate(-90 120 92.8)">+3V3</text>
<text x="125.1" y="92.8" transform="rotate(-90 125.1 92.8)">+5V</text>
<text x="132.7" y="92.8">USBDM</text>
<text x="132.7" y="95.3">USBDP</text>
<text x="178.4" y="92.8">TXD</text>
<text x="178.4" y="95.3">RXD</text>
<text x="191.1" y="92.8" transform="rotate(-90 191.1 92.8)">+5V</text>
<text x="203.8" y="92.8" transform="rotate(-90 203.8 92.8)">+5V</text>
<text x="76.8" y="100.4">GND</text>
<text x="98.7" y="100">100nF</text>
<text x="108.5" y="99.9">10uF</text>
<text x="192.2" y="101.7" transform="rotate(-90 192.2 101.7)">R1</text>
<text x="197" y="101.7" transform="rotate(-90 197 101.7)">1K</text>
<text x="204.9" y="101.7" transform="rotate(-90 204.9 101.7)">R2</text>
<text x="209.7" y="101.7" transform="rotate(-90 209.7 101.7)">1K</text>
<text x="130.2" y="105.5">PWROUT</text>
<text x="178.4" y="102.9">RST</text>
<text x="178.4" y="105.5">DTR</text>
<text x="94.6" y="110.6">GND</text>
<text x="104.8" y="110.6">GND</text>
<text x="124.1" y="110.2">C2</text>
<text x="124.1" y="115.3">100nF</text>
<text x="197.2" y="115.1" transform="rotate(-90 197.2 115.1)">TX</text>
<text x="209.9" y="115.1" transform="rotate(-90 209.9 115.1)">RX</text>
<text x="120" y="123.3">GND</text>
<text x="81.9" y="128.3" transform="rotate(-90 81.9 128.3)">+5V</text>
<text x="88.3" y="129.4">R3</text>
<text x="103.5" y="129.1">PWR</text>
<text x="88.3" y="134.2">330</text>
<text x="150.5" y="133.4">FT232RLSSOP</text>
<text x="112.4" y="141">GND</text>
<text x="135.3" y="141">GND</text>
</g>
<text font-size="2.8" fill="#800000" x="230.5" y="65.5">AVR ISP</text>
<g font-size="2.4" fill="#808080">
<text x="186.4" y="51.8">2</text>
<text x="186.4" y="49.3">3</text>
<text x="232.8" y="49.3">3</text>
<text x="232.8" y="51.8">4</text>
<text x="239.7" y="49.3">2</text>
<text x="239.7" y="51.8">5</text>
<text x="186.4" y="54.3">1</text>
<text x="231.6" y="59.4">10</text>
<text x="232.8" y="56.9">8</text>
<text x="232.8" y="54.3">6</text>
<text x="239.7" y="59.4">7</text>
<text x="239.7" y="54.3">1</text>
<text x="239.7" y="56.9">9</text>
<text x="72.1" y="82.3">D+</text>
<text x="72.1" y="84.8">D-</text>
<text x="72.1" y="87.3">VBUS</text>
<text x="72.1" y="89.9">GND</text>
<text x="143.2" y="92.4">16</text>
<text x="143.2" y="95">15</text>
<text x="150.3" y="93.5">USBDM</text>
<text x="161.7" y="93.5">TXD</text>
<text x="170.6" y="92.4">1</text>
<text x="170.6" y="95">5</text>
<text x="143.2" y="100">20</text>
<text x="150.3" y="96.1">USBDP</text>
<text x="150.3" y="101.2">VCC</text>
<text x="161.4" y="96.1">RXD</text>
<text x="161.7" y="101.2">CTS</text>
<text x="170.6" y="100">11</text>
<text x="143.2" y="102.6">17</text>
<text x="144.4" y="105.1">4</text>
<text x="150.3" y="103.7">3V3OUT</text>
<text x="150.3" y="106.2">VCCIO</text>
<text x="161.5" y="106.2">DTR</text>
<text x="161.7" y="103.7">RTS</text>
<text x="170.6" y="107.7">9</text>
<text x="170.6" y="102.6">3</text>
<text x="170.6" y="105.1">2</text>
<text x="143.2" y="110.2">27</text>
<text x="143.2" y="112.7">28</text>
<text x="150.3" y="111.3">OSCI</text>
<text x="150.3" y="113.9">OSCO</text>
<text x="161.3" y="111.3">DCD</text>
<text x="161.4" y="108.8">DSR</text>
<text x="163.8" y="113.9">RI</text>
<text x="170.6" y="110.2">10</text>
<text x="170.6" y="112.7">6</text>
<text x="143.2" y="115.3">19</text>
<text x="143.2" y="117.8">26</text>
<text x="150.3" y="116.4">RESET</text>
<text x="150.3" y="118.9">TEST</text>
<text x="159.1" y="118.9">TXLED</text>
<text x="170.6" y="117.8">23</text>
<text x="143.2" y="125.4">18</text>
<text x="143.2" y="120.4">25</text>
<text x="144.4" y="122.9">7</text>
<text x="150.3" y="124">GND7 PWREN</text>
<text x="150.3" y="121.5">AGND</text>
<text x="158.8" y="121.5">RXLED</text>
<text x="170.6" y="120.4">22</text>
<text x="170.6" y="122.9">14</text>
<text x="170.6" y="125.4">13</text>
<text x="143.2" y="128">21</text>
<text x="150.3" y="126.6">GND18 TXDEN</text>
<text x="150.3" y="129.1">GND21 SLEEP</text>
<text x="170.6" y="128">12</text>
</g>
<text font-size="2" fill="#800000" x="106.7" y="94.9" transform="rotate(-90 106.7 94.9)">+</text>
<g font-size="1.8" fill="#800000">
<text x="225.4" y="49">GND</text>
<text x="225.4" y="51.5">GND</text>
<text x="244.5" y="51.5">RST</text>
<text x="244.5" y="49">VTG</text>
<text x="225.4" y="54.1">GND</text>
<text x="225.4" y="56.6">GND</text>
<text x="225.4" y="59.1">GND</text>
<text x="244.5" y="54.1">MOSI</text>
<text x="244.5" y="56.6">MISO</text>
<text x="244.5" y="59.1">SCK</text>
</g>
</svg>
